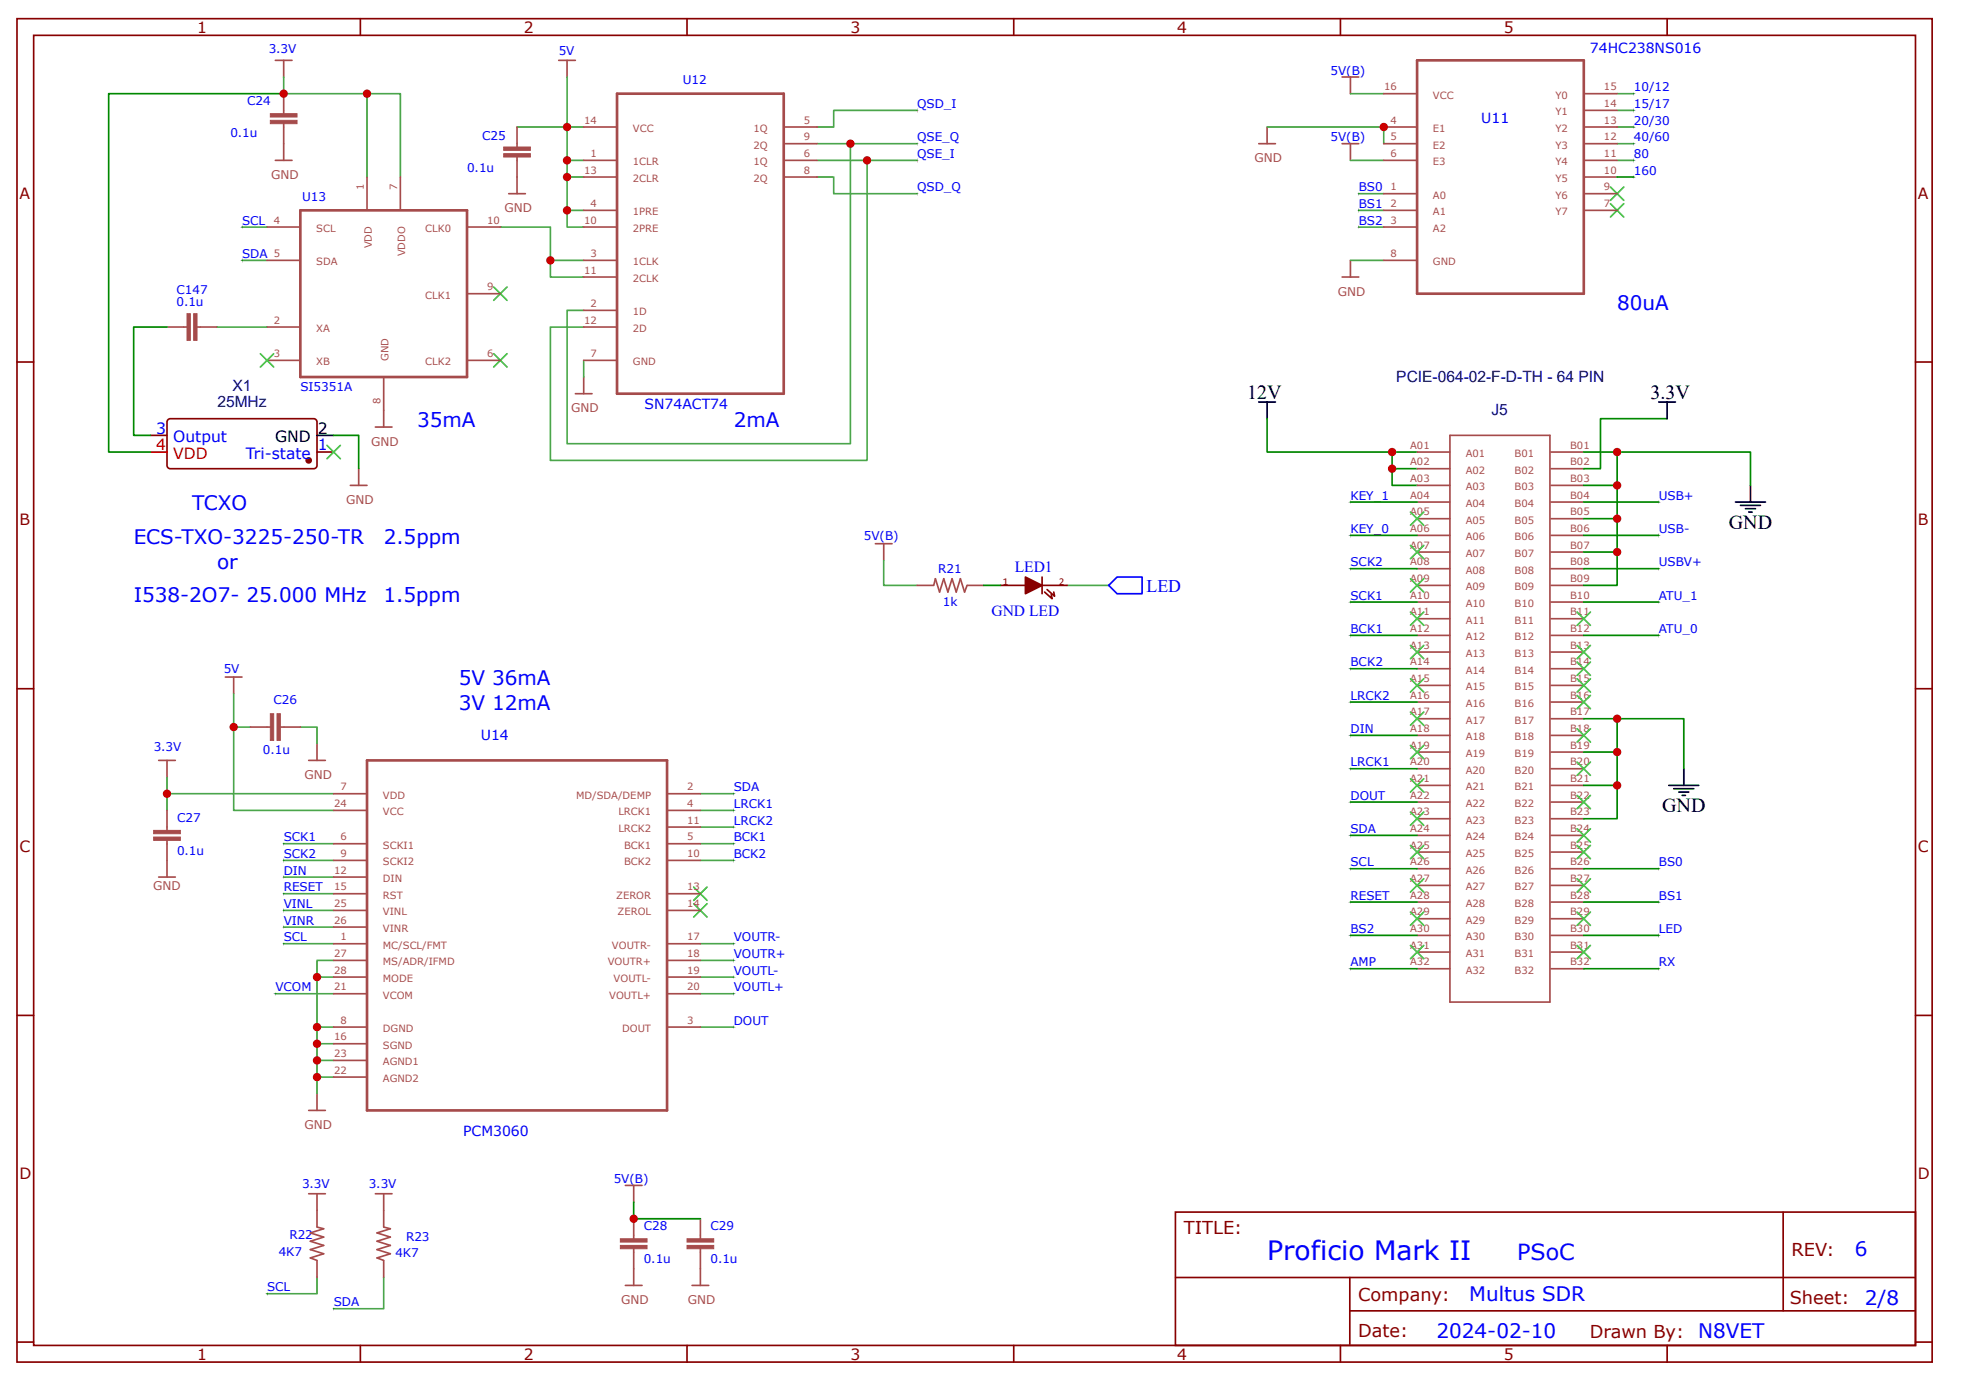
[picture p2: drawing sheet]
<svg xmlns="http://www.w3.org/2000/svg" width="297mm" height="210mm" viewBox="0 0 297 210" stroke-linecap="round" stroke-linejoin="round" font-family="sans-serif">
<g fill="none" stroke="#a54b4b" stroke-width=".25">
<path d="M41.6 9.1h2.5M42.8 9.1v2.5M42.8 14.1v2.5M42.8 16.7v.5M42.8 18.7v.5M42.8 19.2v5M78 19.2v2.4M84.3 9.1h2.5M85.6 9.1v2.5M88.1 19.2h5M118.4 19.2h4.9M191.2 19.2v2.5"/>
<path d="M202.6 11.6h2.5M203.8 11.6v2.5M208.9 19.2h4.9M208.9 14.1h4.9M239.1 19.2h5M239.1 14.1h5M239.1 16.7h5M40.3 39.3h5M40.3 34.3h5M41.6 24.2h2.5M55.4 26.7v5M60.4 26.7v5"/>
<path d="M70.6 34.3h4.9M76.8 29.2h2.5M78 21.7v.5M78 23.7v.5M78 24.2v5M88.1 24.2h5M88.1 39.3h5M88.1 31.7h5M88.1 26.7h5M88.1 34.3h5M118.4 24.2h4.9M118.4 21.7h4.9"/>
<path d="M118.4 26.7h4.9M190 21.7h2.5M202.6 21.7h2.5M203.8 21.7v2.5M203.8 39.3v2.5M208.9 24.2h4.9M208.9 29.2h4.9M208.9 21.7h4.9M208.9 39.3h4.9M208.9 31.7h4.9M208.9 34.3h4.9M239.1 24.2h5"/>
<path d="M239.1 29.2h5M239.1 21.7h5M239.1 31.7h5M239.1 26.7h5M40.3 49.4h5M40.3 54.4h5M57.9 57v7.5M70.6 54.4h4.9M70.6 44.3h4.9M86.8 59.4h2.6M88.1 56.9v2.5M88.1 41.8h5"/>
<path d="M88.1 46.8h5M88.1 49.4h5M88.1 54.4h5M202.6 41.8h2.5M52.9 73.3h2.5M54.1 70.7v2.6M56.7 64.5h2.5M213.9 73.3h4.9M213.9 68.2h4.9M213.9 70.7h4.9M213.9 75.8h4.9M213.9 78.3h4.9"/>
<path d="M218.8 65.7h15.1v85.6h-15.1zM234.1 73.3h4.9M234.1 68.2h4.9M234.1 70.7h4.9M234.1 75.8h4.9M234.1 78.3h4.9M132.1 82.1h2.5M133.4 82.1v2.5M138.4 88.4h2.5M140.9 88.4l.3-1.1 .6 2.1 .6-2.1 .7 2.1 .6-2.1 .6 2.1 .7-2.1 .6 2.1 .4-1M146 88.4h2.5M213.9 88.4h4.9"/>
<path d="M213.9 80.8h4.9M213.9 83.3h4.9M213.9 85.8h4.9M213.9 90.9h4.9M213.9 93.4h4.9M213.9 95.9h4.9M213.9 98.4h4.9M234.1 88.4h4.9M234.1 80.8h4.9M234.1 83.3h4.9M234.1 85.8h4.9M234.1 90.9h4.9"/>
<path d="M234.1 93.4h4.9M234.1 95.9h4.9M234.1 98.4h4.9M23.9 114.8h2.6M25.2 114.8v2.5M34 102.2h2.5M35.3 102.2v2.5M37.8 109.7h2.5M40.3 109.7h.5M42.3 109.7h.5M42.9 109.7h2.4M46.6 114.8h2.5"/>
<path d="M47.8 112.3v2.5M50.4 119.8h4.9M100.8 119.8h4.9M213.9 100.9h4.9M213.9 103.5h4.9M213.9 106h4.9M213.9 108.5h4.9M213.9 111h4.9M213.9 113.5h4.9M213.9 116h4.9M213.9 118.5h4.9M234.1 100.9h4.9"/>
<path d="M234.1 103.5h4.9M234.1 106h4.9M234.1 108.5h4.9M234.1 111h4.9M234.1 113.5h4.9M234.1 116h4.9M234.1 118.5h4.9M23.9 132.4h2.6M25.2 122.3v2.5M25.2 124.8v.5M25.2 126.8v.5M25.2 127.4v5"/>
<path d="M50.4 132.4h4.9M50.4 127.3h4.9M50.4 129.9h4.9M50.4 122.3h4.9M50.4 137.4h4.9M50.4 139.9h4.9M50.4 134.9h4.9M100.8 127.3h4.9M100.8 129.9h4.9M100.8 122.3h4.9M100.8 124.8h4.9M100.8 137.4h4.9"/>
<path d="M100.8 134.9h4.9M213.9 121.1h4.9M213.9 123.6h4.9M213.9 126.1h4.9M213.9 128.6h4.9M213.9 131.1h4.9M213.9 133.6h4.9M213.9 136.2h4.9M213.9 138.7h4.9M234.1 121.1h4.9M234.1 123.6h4.9M234.1 126.1h4.9"/>
<path d="M234.1 128.6h4.9M234.1 131.1h4.9M234.1 133.6h4.9M234.1 136.2h4.9M234.1 138.7h4.9M50.4 155h4.9M50.4 142.4h4.9M50.4 147.5h4.9M50.4 157.5h4.9M50.4 150h4.9M50.4 145h4.9M100.8 155h4.9"/>
<path d="M100.8 142.4h4.9M100.8 147.5h4.9M100.8 150h4.9M100.8 145h4.9M213.9 141.2h4.9M213.9 143.7h4.9M213.9 146.2h4.9M234.1 141.2h4.9M234.1 143.7h4.9M234.1 146.2h4.9M46.6 167.6h2.5M47.8 165.1v2.5"/>
<path d="M50.4 160.1h4.9M50.4 162.6h4.9M94.4 178.9h2.5M95.6 178.9v2.5M46.6 180.2h2.5M47.8 180.2v5M47.8 190.3v2.5M47.8 185.2l1.1 .3-2.1 .6 2.1 .6-2.1 .7 2.1 .6-2.1 .6 2.1 .6-2.1 .7 1 .3M56.7 180.2h2.5M57.9 180.2v5M57.9 190.3v2.5M57.9 185.2l1 .3-2 .6 2 .6-2 .7 2 .6-2 .6 2 .6-2 .7 1 .3"/>
<path d="M94.4 194h2.5M95.6 184v2.4M95.6 186.5v.5M95.6 188.5v.5M95.6 189v5M104.5 194h2.5M105.7 184v2.4M105.7 186.5v.5M105.7 188.5v.5M105.7 189v5"/>
</g>
<g fill="none" stroke="#4ba54b" stroke-width=".25">
<path d="M42.8 11.6v2.5h17.6v12.6M55.4 14.1v12.6M78 19.2h10.1M85.6 11.6v12.6M138.4 16.7h-12.6v2.5h-2.5M191.2 19.2h17.7v2.5M203.8 14.1h5.1M244.1 19.2h2.5M244.1 14.1h2.5M244.1 16.7h2.5M36.5 34.3h3.8M36.5 39.3h3.8"/>
<path d="M75.5 34.3h7.6v5M85.6 31.7h2.5M85.6 26.7h2.5M88.1 24.2h-2.5v10.1h2.5M88.1 39.3h-5v2.5h5M123.3 21.7h5.1v45.3h-42.8v-20.2h2.5M123.3 24.2h7.6v45.3h-47.8v-20.1h5M123.3 26.7h2.5v2.5h12.6M128.4 21.7h10M130.9 24.2h7.5M203.8 39.3h5.1M203.8 24.2h5.1"/>
<path d="M205.1 34.3h3.8M205.1 31.7h3.8M205.1 29.2h3.8M244.1 21.7h2.5M244.1 24.2h2.5M32.8 49.4h7.5M88.1 54.4v2.5M133.4 84.6v3.8h5M161.1 88.4h6.2M25.2 117.3v2.5M35.3 104.7v17.6h15.1M35.3 109.7h2.5"/>
<path d="M45.3 109.7h2.5v2.6M50.4 119.8h-25.2v2.5M105.7 119.8h5M42.8 139.9h7.6M42.8 137.4h7.6M42.8 134.9h7.6M42.8 132.4h7.6M42.8 129.9h7.6M42.8 127.3h7.6M105.7 129.9h5M105.7 127.3h5M105.7 122.3h5"/>
<path d="M105.7 124.8h5M41.6 150h8.8M42.8 142.4h7.6M47.8 157.5h2.6M47.8 147.5h2.6M50.4 155h-2.6v10.1M50.4 145h-2.6v10M105.7 142.4h5M105.7 147.5h5M105.7 150h5M105.7 145h5M105.7 155h5"/>
<path d="M47.8 160.1h2.6M47.8 162.6h2.6M47.8 192.8v2.5h-7.5M57.9 192.8v4.7h-7.5"/>
</g>
<g fill="#000">
<path d="M138.4 16.4v.5zM138.2 16.7h.5z"/>
<path d="M246.6 13.9v.5zM246.3 14.1h.5z"/>
<path d="M246.6 16.4v.5zM246.3 16.7h.5z"/>
<path d="M246.6 18.9v.5zM246.3 19.2h.5z"/>
<path d="M36.5 34v.5zM36.3 34.3h.5z"/>
<path d="M36.5 39v.5zM36.3 39.3h.5z"/>
<path d="M138.4 21.4v.5zM138.2 21.7h.5z"/>
<path d="M138.4 24v.5zM138.2 24.2h.5z"/>
<path d="M138.4 29v.5zM138.2 29.2h.5z"/>
<path d="M205.1 29v.5zM204.8 29.2h.5z"/>
<path d="M205.1 31.5v.5zM204.8 31.7h.5z"/>
<path d="M205.1 34v.5zM204.8 34.3h.5z"/>
<path d="M246.6 21.4v.5zM246.3 21.7h.5z"/>
<path d="M246.6 24v.5zM246.3 24.2h.5z"/>
<path d="M246.6 26.5v.5zM246.3 26.7h.5z"/>
<path d="M203.8 75.5v.5zM203.6 75.8h.5z"/>
<path d="M250.4 75.5v.5zM250.1 75.8h.5z"/>
<path d="M203.8 90.6v.5zM203.6 90.9h.5z"/>
<path d="M203.8 85.6v.5zM203.6 85.8h.5z"/>
<path d="M203.8 95.7v.5zM203.6 95.9h.5z"/>
<path d="M203.8 80.6v.5zM203.6 80.8h.5z"/>
<path d="M250.4 90.6v.5zM250.1 90.9h.5z"/>
<path d="M250.4 95.7v.5zM250.1 95.9h.5z"/>
<path d="M250.4 85.6v.5zM250.1 85.8h.5z"/>
<path d="M250.4 80.6v.5zM250.1 80.8h.5z"/>
<path d="M110.7 119.6v.5zM110.5 119.8h.5z"/>
<path d="M203.8 110.7v.5zM203.6 111h.5z"/>
<path d="M203.8 100.7v.5zM203.6 100.9h.5z"/>
<path d="M203.8 105.7v.5zM203.6 106h.5z"/>
<path d="M203.8 115.8v.5zM203.6 116h.5z"/>
<path d="M42.8 139.7v.5zM42.6 139.9h.5z"/>
<path d="M42.8 137.2v.5zM42.6 137.4h.5z"/>
<path d="M42.8 134.6v.5zM42.6 134.9h.5z"/>
<path d="M42.8 132.1v.5zM42.6 132.4h.5z"/>
<path d="M42.8 129.6v.5zM42.6 129.9h.5z"/>
<path d="M42.8 127.1v.5zM42.6 127.3h.5z"/>
<path d="M110.7 122.1v.5zM110.5 122.3h.5z"/>
<path d="M110.7 124.6v.5zM110.5 124.8h.5z"/>
<path d="M110.7 127.1v.5zM110.5 127.3h.5z"/>
<path d="M110.7 129.6v.5zM110.5 129.9h.5z"/>
<path d="M203.8 130.9v.5zM203.6 131.1h.5z"/>
<path d="M203.8 125.8v.5zM203.6 126.1h.5z"/>
<path d="M203.8 120.8v.5zM203.6 121.1h.5z"/>
<path d="M203.8 135.9v.5zM203.6 136.2h.5z"/>
<path d="M250.4 135.9v.5zM250.1 136.2h.5z"/>
<path d="M250.4 130.9v.5zM250.1 131.1h.5z"/>
<path d="M41.6 149.7v.5zM41.3 150h.5z"/>
<path d="M42.8 142.2v.5zM42.6 142.4h.5z"/>
<path d="M110.7 142.2v.5zM110.5 142.4h.5z"/>
<path d="M110.7 144.7v.5zM110.5 145h.5z"/>
<path d="M110.7 147.2v.5zM110.5 147.5h.5z"/>
<path d="M110.7 149.7v.5zM110.5 150h.5z"/>
<path d="M110.7 154.8v.5zM110.5 155h.5z"/>
<path d="M203.8 140.9v.5zM203.6 141.2h.5z"/>
<path d="M203.8 146v.5zM203.6 146.2h.5z"/>
<path d="M250.4 146v.5zM250.1 146.2h.5z"/>
<path d="M250.4 140.9v.5zM250.1 141.2h.5z"/>
<path d="M40.3 195v.5zM40 195.3h.6z"/>
<path d="M50.4 197.3v.5zM50.1 197.5h.5z"/>
</g>
<g fill="#000" stroke="#3c3" stroke-width=".25">
<path d="M243.1 28.2l2 2zM245.1 28.2l-2 2z"/>
<path d="M243.1 30.7l2 2.1zM245.1 30.7l-2 2.1z"/>
<path d="M74.5 43.3l2 2zM76.5 43.3l-2 2z"/>
<path d="M74.5 53.4l2 2zM76.5 53.4l-2 2z"/>
<path d="M212.9 77.3l2 2zM212.9 79.3l2-2z"/>
<path d="M212.9 82.3l2 2zM212.9 84.3l2-2z"/>
<path d="M212.9 87.3l2 2.1zM212.9 89.4l2-2.1z"/>
<path d="M212.9 92.4l2 2zM212.9 94.4l2-2z"/>
<path d="M212.9 97.4l2 2zM212.9 99.4l2-2z"/>
<path d="M238 92.4l2.1 2zM238 94.4l2.1-2z"/>
<path d="M238 97.4l2.1 2zM240.1 97.4l-2.1 2z"/>
<path d="M238 99.9l2.1 2zM238 101.9l2.1-2z"/>
<path d="M212.9 102.4l2 2.1zM212.9 104.5l2-2.1z"/>
<path d="M212.9 107.5l2 2zM212.9 109.5l2-2z"/>
<path d="M212.9 112.5l2 2zM212.9 114.5l2-2z"/>
<path d="M212.9 117.5l2 2.1zM212.9 119.6l2-2.1z"/>
<path d="M238 102.4l2.1 2.1zM240.1 102.4l-2.1 2.1z"/>
<path d="M238 105l2.1 2zM240.1 105l-2.1 2z"/>
<path d="M238 110l2.1 2zM240.1 110l-2.1 2z"/>
<path d="M238 115l2.1 2zM238 117l2.1-2z"/>
<path d="M104.7 133.9l2 2zM104.7 135.9l2-2z"/>
<path d="M104.7 136.4l2 2zM106.7 136.4l-2 2z"/>
<path d="M212.9 122.6l2 2zM212.9 124.6l2-2z"/>
<path d="M212.9 127.6l2 2zM212.9 129.6l2-2z"/>
<path d="M212.9 132.6l2 2zM212.9 134.6l2-2z"/>
<path d="M212.9 137.7l2 2zM214.9 137.7l-2 2z"/>
<path d="M238 120.1l2.1 2zM238 122.1l2.1-2z"/>
<path d="M238 125.1l2.1 2zM240.1 125.1l-2.1 2z"/>
<path d="M238 127.6l2.1 2zM238 129.6l2.1-2z"/>
<path d="M238 132.6l2.1 2zM238 134.6l2.1-2z"/>
<path d="M238 137.7l2.1 2zM240.1 137.7l-2.1 2z"/>
<path d="M212.9 142.7l2 2zM212.9 144.7l2-2z"/>
<path d="M238 142.7l2.1 2zM240.1 142.7l-2.1 2z"/>
</g>
<g fill="none" stroke="#800" stroke-width=".25">
<path d="M2.6 2.8h289v202.8h-289zM5.1 5.3h284v197.8h-284zM54.4 2.8v2.5M103.7 2.8v2.5M153 2.8v2.5M202.3 2.8v2.5M251.6 2.8v2.5M2.6 54.6h2.5M289.1 54.6h2.5M25.3 63.4l.4-.2 21.9 .1 .2 .4v6.8l-.5 .2h-21.8l-.3-.5zM2.6 104h2.5M289.1 104h2.5"/>
<path d="M2.6 153.3h2.5M289.1 153.3h2.5M177.4 182.9h111.7v20.2h-111.7zM177.4 192.8h111.6M203.7 197.9h85.3M203.7 192.8v10.1M269.1 183v14.9M2.6 202.6h2.5M54.4 203.1v2.5M103.7 203.1v2.5M153 203.1v2.5M202.3 203.1v2.5"/>
<path d="M251.6 203.1v2.5M289.1 202.6h2.5"/>
</g>
<path d="M93.1 14.1h25.2v45.3h-25.2zM213.9 9.1h25.1v35.2h-25.1zM45.3 31.7h25.2v25.2h-25.2zM55.4 114.8h45.3v52.8h-45.3z" fill="none" stroke="#a54b4b" stroke-width=".4"/>
<g fill="#a54b4b" stroke="#a54b4b" stroke-width=".15">
<path d="M40.8 18.2h4v.5h-4z"/>
<path d="M40.8 17.2h4v.5h-4z"/>
<path d="M76 23.2h4.1v.5h-4.1z"/>
<path d="M76 22.2h4.1v.5h-4.1z"/>
<path d="M23.2 126.3h4v.5h-4z"/>
<path d="M23.2 125.3h4v.5h-4z"/>
<path d="M41.8 107.7h.5v4.1h-.5z"/>
<path d="M40.8 107.7h.5v4.1h-.5z"/>
<path d="M93.6 188h4.1v.5h-4.1z"/>
<path d="M93.6 187h4.1v.5h-4.1z"/>
<path d="M103.7 188h4v.5h-4z"/>
<path d="M103.7 187h4v.5h-4z"/>
</g>
<path d="M154.8 87.1l2.5 1.3-2.5 1.2z" fill="#840000" stroke="#840000" stroke-width=".25"/>
<path d="M151 88.4h3.8M157.3 88.4h3.8M157.3 87.1v2.5M157.7 89.4l1.1 1-.1-.7M158 89l1.2 1-.2-.6" fill="none" stroke="#840000" stroke-width=".25"/>
<g fill="none" stroke="#080" stroke-width=".25">
<path d="M244.1 26.7h2.5M191.2 63.2v5h22.7M203.8 75.8h10.1M210.1 68.2v2.5h3.8M210.1 70.7v2.6h3.8M239 68.2h25.2v5.1M239 73.3h5.1M239 78.3h5.1M239 75.8h11.4M244.1 68.2v20.2h-5.1M251.6 63.2h-10v7.5h-2.6M148.5 88.4h2.5"/>
<path d="M203.8 80.8h10.1M203.8 85.8h10.1M203.8 90.9h10.1M203.8 95.9h10.1M239 83.3h5.1M239 80.8h11.4M239 85.8h11.4M239 90.9h11.4M239 95.9h11.4M203.8 100.9h10.1M203.8 106h10.1M203.8 111h10.1"/>
<path d="M203.8 116h10.1M239 108.5h15.1v7.5M244.1 108.5v5h-5.1M244.1 113.5v5h-5.1M244.1 118.5v5.1h-5.1M203.8 136.2h10.1M203.8 121.1h10.1M203.8 126.1h10.1M203.8 131.1h10.1M239 136.2h11.4M239 131.1h11.4M203.8 146.2h10.1"/>
<path d="M203.8 141.2h10.1M239 146.2h11.4M239 141.2h11.4M95.6 181.4v2.6h10.1"/>
</g>
<g fill="none" stroke="#000" stroke-width=".25">
<path d="M190 60.7h2.5M191.2 60.7v2.5M250.4 60.7h2.5M251.6 60.7v2.5M261.9 75.8h4.6M262.7 76.3h3M263.5 76.8h1.5M264 77.3h.5M264.2 73.3v2.5M251.9 118.5h4.5M252.6 119h3.1M253.4 119.6h1.5"/>
<path d="M254.1 116v2.5M253.9 120.1h.5"/>
</g>
<path d="M167.3 88.4l1.3-1.3h3.8v2.5h-3.8z" fill="none" stroke="#00f" stroke-width=".25"/>
<circle cx="46.6" cy="69.5" r=".38" fill="#800"/>
<g fill="none" stroke="#800" stroke-width=".25">
<path d="M22.7 65.7h2.5M47.8 68.2h2.6"/>
<circle cx="46.6" cy="69.5" r=".38"/>
</g>
<path d="M47.8 65.7h2.6" fill="none" stroke="#000" stroke-width=".25"/>
<path d="M22.7 68.2h2.5" fill="none" stroke="#f00" stroke-width=".25"/>
<g fill="#a54b4b" stroke="#a54b4b" stroke-width=".15">
<path d="M29.2 47.3h.5v4.1h-.5z"/>
<path d="M28.2 47.3h.5v4.1h-.5z"/>
</g>
<path d="M25.2 49.4h2.5M27.7 49.4h.5M29.7 49.4h.5M30.3 49.4h2.5" fill="none" stroke="#a54b4b" stroke-width=".25"/>
<g fill="#000" stroke="#3c3" stroke-width=".25">
<path d="M39.3 53.4l2 2zM39.3 55.4l2-2z"/>
<path d="M49.4 67.2l2 2zM51.4 67.2l-2 2z"/>
</g>
<path d="M42.8 14.1h-26.4v54.1h6.3M25.2 49.4h-5v16.3h2.5M50.4 65.7h3.7v5" fill="none" stroke="#080" stroke-width=".25"/>
<g fill="#c00">
<circle cx="83.1" cy="39.3" r=".63"/>
<circle cx="35.3" cy="109.7" r=".63"/>
<circle cx="85.6" cy="19.2" r=".63"/>
<circle cx="85.6" cy="31.8" r=".63"/>
<circle cx="85.6" cy="26.7" r=".63"/>
<circle cx="85.6" cy="24.2" r=".63"/>
<circle cx="130.9" cy="24.2" r=".63"/>
<circle cx="128.4" cy="21.7" r=".63"/>
<circle cx="25.2" cy="119.8" r=".63"/>
<circle cx="42.8" cy="14.1" r=".63"/>
<circle cx="55.4" cy="14.1" r=".63"/>
<circle cx="208.9" cy="19.2" r=".63"/>
<circle cx="47.8" cy="147.5" r=".63"/>
<circle cx="47.8" cy="162.6" r=".63"/>
<circle cx="47.8" cy="160.1" r=".63"/>
<circle cx="47.8" cy="157.5" r=".63"/>
<circle cx="47.8" cy="155" r=".63"/>
<circle cx="210.1" cy="68.2" r=".63"/>
<circle cx="210.1" cy="70.7" r=".63"/>
<circle cx="244.1" cy="68.2" r=".63"/>
<circle cx="244.1" cy="73.3" r=".63"/>
<circle cx="244.1" cy="78.3" r=".63"/>
<circle cx="244.1" cy="83.3" r=".63"/>
<circle cx="244.1" cy="108.5" r=".63"/>
<circle cx="244.1" cy="113.5" r=".63"/>
<circle cx="244.1" cy="118.5" r=".63"/>
<circle cx="95.6" cy="184" r=".63"/>
</g>
<text font-size="4" fill="#00f" x="191.2" y="190.2">Proficio Mark II</text>
<text font-size="3.4" fill="#00f" x="229" y="190.2">PSoC</text>
<g font-size="3" fill="#00f">
<text x="244.1" y="46.8">80uA</text>
<text x="62.9" y="64.5">35mA</text>
<text x="110.7" y="64.5">2mA</text>
<text x="29" y="77">TCXO</text>
<text x="20.2" y="82.1">ECS-TXO-3225-250-TR</text>
<text x="57.9" y="82.1">2.5ppm</text>
<text x="32.8" y="85.8">or</text>
<text x="20.2" y="90.9">I538-2O7- 25.000 MHz</text>
<text x="57.9" y="90.9">1.5ppm</text>
<text x="69.2" y="103.5">5V 36mA</text>
<text x="69.2" y="107.2">3V 12mA</text>
<text x="280" y="189.6">6</text>
<text x="221.8" y="196.4">Multus SDR</text>
<text x="281.5" y="196.9">2/8</text>
<text x="216.8" y="201.9">2024-02-10</text>
<text x="256.3" y="201.9">N8VET</text>
</g>
<g font-size="3">
<text x="188.2" y="60.2">12V</text>
<text x="249.1" y="60.2">3.3V</text>
<text x="260.9" y="79.8">GND</text>
<text x="250.9" y="122.6">GND</text>
</g>
<text font-size="2.7" fill="#00f" x="173.1" y="89.3">LED</text>
<g font-size="2.7" fill="#800">
<text x="178.7" y="186.2">TITLE:</text>
<text x="270.4" y="189.6">REV:</text>
<text x="205" y="196.3">Company:</text>
<text x="270.1" y="196.8">Sheet:</text>
<text x="205" y="201.8">Date:</text>
<text x="240" y="201.9">Drawn By:</text>
</g>
<g font-size="2.3" fill="#800">
<text x="29.7" y="5">1</text>
<text x="79" y="5">2</text>
<text x="128.4" y="5">3</text>
<text x="177.7" y="5">4</text>
<text x="227" y="5">5</text>
<text x="2.9" y="30">A</text>
<text x="289.5" y="30">A</text>
<text x="2.9" y="79.3">B</text>
<text x="289.5" y="79.3">B</text>
<text x="2.9" y="128.6">C</text>
<text x="289.5" y="128.6">C</text>
<text x="2.9" y="177.9">D</text>
<text x="289.5" y="177.9">D</text>
<text x="29.7" y="205.2">1</text>
<text x="79" y="205.2">2</text>
<text x="128.4" y="205.2">3</text>
<text x="177.7" y="205.2">4</text>
<text x="227" y="205.2">5</text>
</g>
<g font-size="2.3" fill="#000080">
<text x="35.1" y="59">X1</text>
<text x="210.8" y="57.7">PCIE-064-02-F-D-TH - 64 PIN</text>
<text x="32.8" y="61.5">25MHz</text>
<text x="225.1" y="62.7">J5</text>
</g>
<g font-size="2.3" fill="#00f">
<text x="23.6" y="65.5">3</text>
<text x="26.1" y="66.7">Output</text>
<text x="37.1" y="69.2">Tri-state</text>
<text x="48" y="68">1</text>
<text x="153.2" y="86.4">LED1</text>
<text x="149.7" y="92.9">GND LED</text>
</g>
<g font-size="2.3">
<text x="48" y="65.5">2</text>
<text x="41.5" y="66.7">GND</text>
</g>
<g font-size="2.3" fill="#f00">
<text x="23.6" y="68">4</text>
<text x="26.1" y="69.2">VDD</text>
</g>
<g font-size="2.1" fill="#00f">
<text x="240" y="7.9">74HC238NS016</text>
<text x="223.6" y="18.5">U11</text>
<text x="97.3" y="61.7">SN74ACT74</text>
<text x="72.6" y="111.7">U14</text>
<text x="69.9" y="171.5">PCM3060</text>
</g>
<g font-size="1.8" fill="#00f">
<text x="40.6" y="8">3.3V</text>
<text x="84.3" y="8.3">5V</text>
<text x="200.8" y="11.3">5V(B)</text>
<text x="37.3" y="15.8">C24</text>
<text x="103" y="12.7">U12</text>
<text x="138.4" y="16.3">QSD_I</text>
<text x="246.6" y="13.8">10/12</text>
<text x="246.6" y="16.3">15/17</text>
<text x="34.8" y="20.6">0.1u</text>
<text x="72.8" y="21.1">C25</text>
<text x="138.4" y="21.3">QSE_Q</text>
<text x="138.4" y="23.9">QSE_I</text>
<text x="200.8" y="21.3">5V(B)</text>
<text x="246.6" y="18.8">20/30</text>
<text x="246.6" y="21.3">40/60</text>
<text x="246.6" y="23.9">80</text>
<text x="70.5" y="25.9">0.1u</text>
<text x="138.4" y="28.9">QSD_Q</text>
<text x="205.1" y="28.9">BS0</text>
<text x="246.6" y="26.4">160</text>
<text x="36.5" y="33.9">SCL</text>
<text x="45.6" y="30.3">U13</text>
<text x="205.1" y="31.4">BS1</text>
<text x="205.1" y="33.9">BS2</text>
<text x="36.5" y="38.9">SDA</text>
<text x="26.6" y="46.1">0.1u</text>
<text x="26.6" y="44.4">C147</text>
<text x="45.3" y="59">SI5351A</text>
<text x="203.8" y="75.4">KEY_1</text>
<text x="250.4" y="75.4">USB+</text>
<text x="130.4" y="81.5">5V(B)</text>
<text x="203.8" y="80.5">KEY_0</text>
<text x="250.4" y="80.5">USB-</text>
<text x="141.6" y="86.5">R21</text>
<text x="203.8" y="85.5">SCK2</text>
<text x="250.4" y="85.5">USBV+</text>
<text x="142.3" y="91.5">1k</text>
<text x="203.8" y="95.6">BCK1</text>
<text x="203.8" y="90.5">SCK1</text>
<text x="250.4" y="90.5">ATU_1</text>
<text x="250.4" y="95.6">ATU_0</text>
<text x="33.8" y="101.6">5V</text>
<text x="203.8" y="100.6">BCK2</text>
<text x="41.3" y="106.3">C26</text>
<text x="203.8" y="105.6">LRCK2</text>
<text x="23.2" y="113.4">3.3V</text>
<text x="39.7" y="113.8">0.1u</text>
<text x="203.8" y="110.6">DIN</text>
<text x="110.7" y="119.5">SDA</text>
<text x="203.8" y="115.7">LRCK1</text>
<text x="26.7" y="124">C27</text>
<text x="110.7" y="122">LRCK1</text>
<text x="110.7" y="124.5">LRCK2</text>
<text x="203.8" y="125.7">SDA</text>
<text x="203.8" y="120.7">DOUT</text>
<text x="26.7" y="129">0.1u</text>
<text x="42.8" y="129.5">SCK2</text>
<text x="42.8" y="127">SCK1</text>
<text x="110.7" y="127">BCK1</text>
<text x="110.7" y="129.5">BCK2</text>
<text x="203.8" y="130.8">SCL</text>
<text x="250.4" y="130.8">BS0</text>
<text x="42.8" y="137.1">VINL</text>
<text x="42.8" y="134.5">RESET</text>
<text x="42.8" y="132">DIN</text>
<text x="203.8" y="135.8">RESET</text>
<text x="250.4" y="135.8">BS1</text>
<text x="42.8" y="142.1">SCL</text>
<text x="42.8" y="139.6">VINR</text>
<text x="110.7" y="142.1">VOUTR-</text>
<text x="203.8" y="140.8">BS2</text>
<text x="250.4" y="140.8">LED</text>
<text x="41.6" y="149.6">VCOM</text>
<text x="110.7" y="144.6">VOUTR+</text>
<text x="110.7" y="147.1">VOUTL-</text>
<text x="110.7" y="149.6">VOUTL+</text>
<text x="203.8" y="145.9">AMP</text>
<text x="250.4" y="145.9">RX</text>
<text x="110.7" y="154.7">DOUT</text>
<text x="45.6" y="179.3">3.3V</text>
<text x="55.6" y="179.3">3.3V</text>
<text x="92.6" y="178.6">5V(B)</text>
<text x="97.2" y="185.6">C28</text>
<text x="107.2" y="185.6">C29</text>
<text x="42.1" y="189.5">4K7</text>
<text x="43.7" y="187">R22</text>
<text x="59.7" y="189.8">4K7</text>
<text x="61.3" y="187.3">R23</text>
<text x="97.2" y="190.7">0.1u</text>
<text x="107.2" y="190.7">0.1u</text>
<text x="40.3" y="194.9">SCL</text>
<text x="50.4" y="197.2">SDA</text>
</g>
<g font-size="1.8" fill="#a54b4b">
<text x="40.9" y="27">GND</text>
<text x="189.4" y="24.5">GND</text>
<text x="76.2" y="32">GND</text>
<text x="201.9" y="44.6">GND</text>
<text x="86.2" y="62.2">GND</text>
<text x="56" y="67.2">GND</text>
<text x="52.3" y="76.1">GND</text>
<text x="46" y="117.6">GND</text>
<text x="23.1" y="134.4">GND</text>
<text x="46" y="170.4">GND</text>
<text x="93.8" y="196.8">GND</text>
<text x="103.8" y="196.8">GND</text>
</g>
<g font-size="1.5" fill="#a54b4b">
<text x="208.9" y="13.6">16</text>
<text x="216.3" y="14.9">VCC</text>
<text x="234.8" y="14.9">Y0</text>
<text x="234.8" y="17.4">Y1</text>
<text x="242.1" y="13.6">15</text>
<text x="242.1" y="16.2">14</text>
<text x="88.2" y="18.7">14</text>
<text x="89.1" y="23.7">1</text>
<text x="95.5" y="19.9">VCC</text>
<text x="113.7" y="19.9">1Q</text>
<text x="113.7" y="22.4">2Q</text>
<text x="121.3" y="18.7">5</text>
<text x="121.3" y="23.7">6</text>
<text x="121.3" y="21.2">9</text>
<text x="209.9" y="23.7">6</text>
<text x="209.9" y="18.7">4</text>
<text x="209.9" y="21.2">5</text>
<text x="216.3" y="19.9">E1</text>
<text x="216.3" y="22.4">E2</text>
<text x="234.8" y="19.9">Y2</text>
<text x="234.8" y="22.4">Y3</text>
<text x="242.1" y="18.7">13</text>
<text x="242.1" y="21.2">12</text>
<text x="242.1" y="23.7">11</text>
<text x="54.9" y="28.7" transform="rotate(-90 54.9 28.7)">1</text>
<text x="59.9" y="28.7" transform="rotate(-90 59.9 28.7)">7</text>
<text x="88.2" y="26.2">13</text>
<text x="95.5" y="24.9">1CLR</text>
<text x="95.5" y="27.5">2CLR</text>
<text x="113.7" y="24.9">1Q</text>
<text x="113.7" y="27.5">2Q</text>
<text x="121.3" y="26.2">8</text>
<text x="209.9" y="28.7">1</text>
<text x="216.3" y="30">A0</text>
<text x="216.3" y="24.9">E3</text>
<text x="234.8" y="24.9">Y4</text>
<text x="234.8" y="27.5">Y5</text>
<text x="234.8" y="30">Y6</text>
<text x="242.1" y="26.2">10</text>
<text x="242.1" y="28.7">9</text>
<text x="41.3" y="33.8">4</text>
<text x="47.7" y="35">SCL</text>
<text x="64.2" y="35">CLK0</text>
<text x="73.5" y="33.8">10</text>
<text x="88.2" y="33.8">10</text>
<text x="89.1" y="31.3">4</text>
<text x="95.5" y="32.5">1PRE</text>
<text x="95.5" y="35">2PRE</text>
<text x="209.9" y="31.3">2</text>
<text x="209.9" y="33.8">3</text>
<text x="216.3" y="32.5">A1</text>
<text x="216.3" y="35">A2</text>
<text x="234.8" y="32.5">Y7</text>
<text x="242.1" y="31.3">7</text>
<text x="41.3" y="38.8">5</text>
<text x="47.7" y="40">SDA</text>
<text x="56.1" y="37.5" transform="rotate(-90 56.1 37.5)">VDD</text>
<text x="61.2" y="38.7" transform="rotate(-90 61.2 38.7)">VDDO</text>
<text x="88.2" y="41.3">11</text>
<text x="89.1" y="38.8">3</text>
<text x="95.5" y="40">1CLK</text>
<text x="209.9" y="38.8">8</text>
<text x="216.3" y="40">GND</text>
<text x="64.2" y="45.1">CLK1</text>
<text x="73.5" y="43.8">9</text>
<text x="89.1" y="46.4">2</text>
<text x="95.5" y="47.6">1D</text>
<text x="95.5" y="42.6">2CLK</text>
<text x="41.3" y="48.9">2</text>
<text x="41.3" y="53.9">3</text>
<text x="47.7" y="50.1">XA</text>
<text x="73.5" y="53.9">6</text>
<text x="88.2" y="48.9">12</text>
<text x="89.1" y="53.9">7</text>
<text x="95.5" y="50.1">2D</text>
<text x="47.7" y="55.1">XB</text>
<text x="58.7" y="54.5" transform="rotate(-90 58.7 54.5)">GND</text>
<text x="64.2" y="55.1">CLK2</text>
<text x="95.5" y="55.1">GND</text>
<text x="57.4" y="60.9" transform="rotate(-90 57.4 60.9)">8</text>
<text x="212.8" y="67.7">A01</text>
<text x="212.8" y="70.2">A02</text>
<text x="221.2" y="69">A01</text>
<text x="221.2" y="71.5">A02</text>
<text x="228.6" y="69">B01</text>
<text x="228.6" y="71.5">B02</text>
<text x="237" y="67.7">B01</text>
<text x="237" y="70.2">B02</text>
<text x="212.8" y="72.8">A03</text>
<text x="212.8" y="75.3">A04</text>
<text x="212.8" y="77.8">A05</text>
<text x="221.2" y="74">A03</text>
<text x="221.2" y="76.5">A04</text>
<text x="228.6" y="74">B03</text>
<text x="228.6" y="76.5">B04</text>
<text x="237" y="72.8">B03</text>
<text x="237" y="75.3">B04</text>
<text x="237" y="77.8">B05</text>
<text x="212.8" y="80.3">A06</text>
<text x="212.8" y="82.8">A07</text>
<text x="221.2" y="79">A05</text>
<text x="221.2" y="81.6">A06</text>
<text x="228.6" y="79">B05</text>
<text x="228.6" y="81.6">B06</text>
<text x="237" y="80.3">B06</text>
<text x="237" y="82.8">B07</text>
<text x="212.8" y="85.3">A08</text>
<text x="212.8" y="87.9">A09</text>
<text x="221.2" y="84.1">A07</text>
<text x="221.2" y="86.6">A08</text>
<text x="221.2" y="89.1">A09</text>
<text x="228.6" y="84.1">B07</text>
<text x="228.6" y="86.6">B08</text>
<text x="228.6" y="89.1">B09</text>
<text x="237" y="85.3">B08</text>
<text x="237" y="87.9">B09</text>
<text x="212.8" y="90.4">A10</text>
<text x="212.8" y="92.9">A11</text>
<text x="212.8" y="95.4">A12</text>
<text x="221.2" y="91.6">A10</text>
<text x="221.2" y="94.1">A11</text>
<text x="228.6" y="91.6">B10</text>
<text x="228.6" y="94.1">B11</text>
<text x="237" y="90.4">B10</text>
<text x="237" y="92.9">B11</text>
<text x="237" y="95.4">B12</text>
<text x="212.8" y="97.9">A13</text>
<text x="212.8" y="100.4">A14</text>
<text x="221.2" y="96.6">A12</text>
<text x="221.2" y="99.2">A13</text>
<text x="221.2" y="101.7">A14</text>
<text x="228.6" y="96.6">B12</text>
<text x="228.6" y="99.2">B13</text>
<text x="228.6" y="101.7">B14</text>
<text x="237" y="97.9">B13</text>
<text x="237" y="100.4">B14</text>
<text x="212.8" y="103">A15</text>
<text x="212.8" y="105.5">A16</text>
<text x="212.8" y="108">A17</text>
<text x="221.2" y="104.2">A15</text>
<text x="221.2" y="106.7">A16</text>
<text x="228.6" y="104.2">B15</text>
<text x="228.6" y="106.7">B16</text>
<text x="237" y="103">B15</text>
<text x="237" y="105.5">B16</text>
<text x="237" y="108">B17</text>
<text x="212.8" y="110.5">A18</text>
<text x="212.8" y="113">A19</text>
<text x="221.2" y="109.2">A17</text>
<text x="221.2" y="111.7">A18</text>
<text x="228.6" y="109.2">B17</text>
<text x="228.6" y="111.7">B18</text>
<text x="237" y="110.5">B18</text>
<text x="237" y="113">B19</text>
<text x="51.4" y="119.3">7</text>
<text x="103.7" y="119.3">2</text>
<text x="212.8" y="115.5">A20</text>
<text x="212.8" y="118">A21</text>
<text x="221.2" y="114.3">A19</text>
<text x="221.2" y="116.8">A20</text>
<text x="221.2" y="119.3">A21</text>
<text x="228.6" y="114.3">B19</text>
<text x="228.6" y="116.8">B20</text>
<text x="228.6" y="119.3">B21</text>
<text x="237" y="115.5">B20</text>
<text x="237" y="118">B21</text>
<text x="50.4" y="121.8">24</text>
<text x="57.8" y="123.1">VCC</text>
<text x="57.8" y="120.5">VDD</text>
<text x="86.9" y="120.5">MD/SDA/DEMP</text>
<text x="93.3" y="123.1">LRCK1</text>
<text x="93.3" y="125.6">LRCK2</text>
<text x="103.7" y="121.8">4</text>
<text x="103.7" y="124.3">11</text>
<text x="212.8" y="120.6">A22</text>
<text x="212.8" y="123.1">A23</text>
<text x="212.8" y="125.6">A24</text>
<text x="221.2" y="121.8">A22</text>
<text x="221.2" y="124.3">A23</text>
<text x="228.6" y="121.8">B22</text>
<text x="228.6" y="124.3">B23</text>
<text x="237" y="120.6">B22</text>
<text x="237" y="123.1">B23</text>
<text x="237" y="125.6">B24</text>
<text x="50.4" y="131.9">12</text>
<text x="51.4" y="126.9">6</text>
<text x="51.4" y="129.4">9</text>
<text x="57.8" y="128.1">SCKI1</text>
<text x="57.8" y="130.6">SCKI2</text>
<text x="94.2" y="128.1">BCK1</text>
<text x="94.2" y="130.6">BCK2</text>
<text x="103.7" y="126.9">5</text>
<text x="103.7" y="129.4">10</text>
<text x="212.8" y="128.1">A25</text>
<text x="212.8" y="130.6">A26</text>
<text x="221.2" y="126.8">A24</text>
<text x="221.2" y="129.4">A25</text>
<text x="221.2" y="131.9">A26</text>
<text x="228.6" y="126.8">B24</text>
<text x="228.6" y="129.4">B25</text>
<text x="228.6" y="131.9">B26</text>
<text x="237" y="128.1">B25</text>
<text x="237" y="130.6">B26</text>
<text x="50.4" y="136.9">25</text>
<text x="50.4" y="134.4">15</text>
<text x="57.8" y="133.1">DIN</text>
<text x="57.8" y="135.6">RST</text>
<text x="93" y="135.6">ZEROR</text>
<text x="103.7" y="136.9">14</text>
<text x="103.7" y="134.4">13</text>
<text x="212.8" y="133.1">A27</text>
<text x="212.8" y="135.7">A28</text>
<text x="221.2" y="134.4">A27</text>
<text x="221.2" y="136.9">A28</text>
<text x="228.6" y="134.4">B27</text>
<text x="228.6" y="136.9">B28</text>
<text x="237" y="133.1">B27</text>
<text x="237" y="135.7">B28</text>
<text x="50.4" y="139.4">26</text>
<text x="51.4" y="141.9">1</text>
<text x="57.8" y="143.2">MC/SCL/FMT</text>
<text x="57.8" y="138.2">VINL</text>
<text x="57.8" y="140.7">VINR</text>
<text x="92.4" y="143.2">VOUTR-</text>
<text x="93.2" y="138.2">ZEROL</text>
<text x="103.7" y="141.9">17</text>
<text x="212.8" y="138.2">A29</text>
<text x="212.8" y="140.7">A30</text>
<text x="212.8" y="143.2">A31</text>
<text x="221.2" y="139.4">A29</text>
<text x="221.2" y="141.9">A30</text>
<text x="228.6" y="139.4">B29</text>
<text x="228.6" y="141.9">B30</text>
<text x="237" y="138.2">B29</text>
<text x="237" y="140.7">B30</text>
<text x="237" y="143.2">B31</text>
<text x="50.4" y="147">28</text>
<text x="50.4" y="149.5">21</text>
<text x="50.4" y="144.5">27</text>
<text x="57.8" y="148.2">MODE</text>
<text x="57.8" y="145.7">MS/ADR/IFMD</text>
<text x="91.7" y="145.7">VOUTR+</text>
<text x="92.6" y="148.2">VOUTL-</text>
<text x="103.7" y="149.5">20</text>
<text x="103.7" y="147">19</text>
<text x="103.7" y="144.5">18</text>
<text x="212.8" y="145.7">A32</text>
<text x="221.2" y="144.4">A31</text>
<text x="221.2" y="147">A32</text>
<text x="228.6" y="144.4">B31</text>
<text x="228.6" y="147">B32</text>
<text x="237" y="145.7">B32</text>
<text x="51.4" y="154.5">8</text>
<text x="57.8" y="155.8">DGND</text>
<text x="57.8" y="150.7">VCOM</text>
<text x="92" y="150.7">VOUTL+</text>
<text x="93.9" y="155.8">DOUT</text>
<text x="103.7" y="154.5">3</text>
<text x="50.4" y="159.6">23</text>
<text x="50.4" y="157">16</text>
<text x="57.8" y="160.8">AGND1</text>
<text x="57.8" y="158.3">SGND</text>
<text x="50.4" y="162.1">22</text>
<text x="57.8" y="163.3">AGND2</text>
</g>
<g font-size="1.5" fill="#840000">
<text x="151.4" y="88.3">1</text>
<text x="159.8" y="88.3">2</text>
</g>
</svg>
